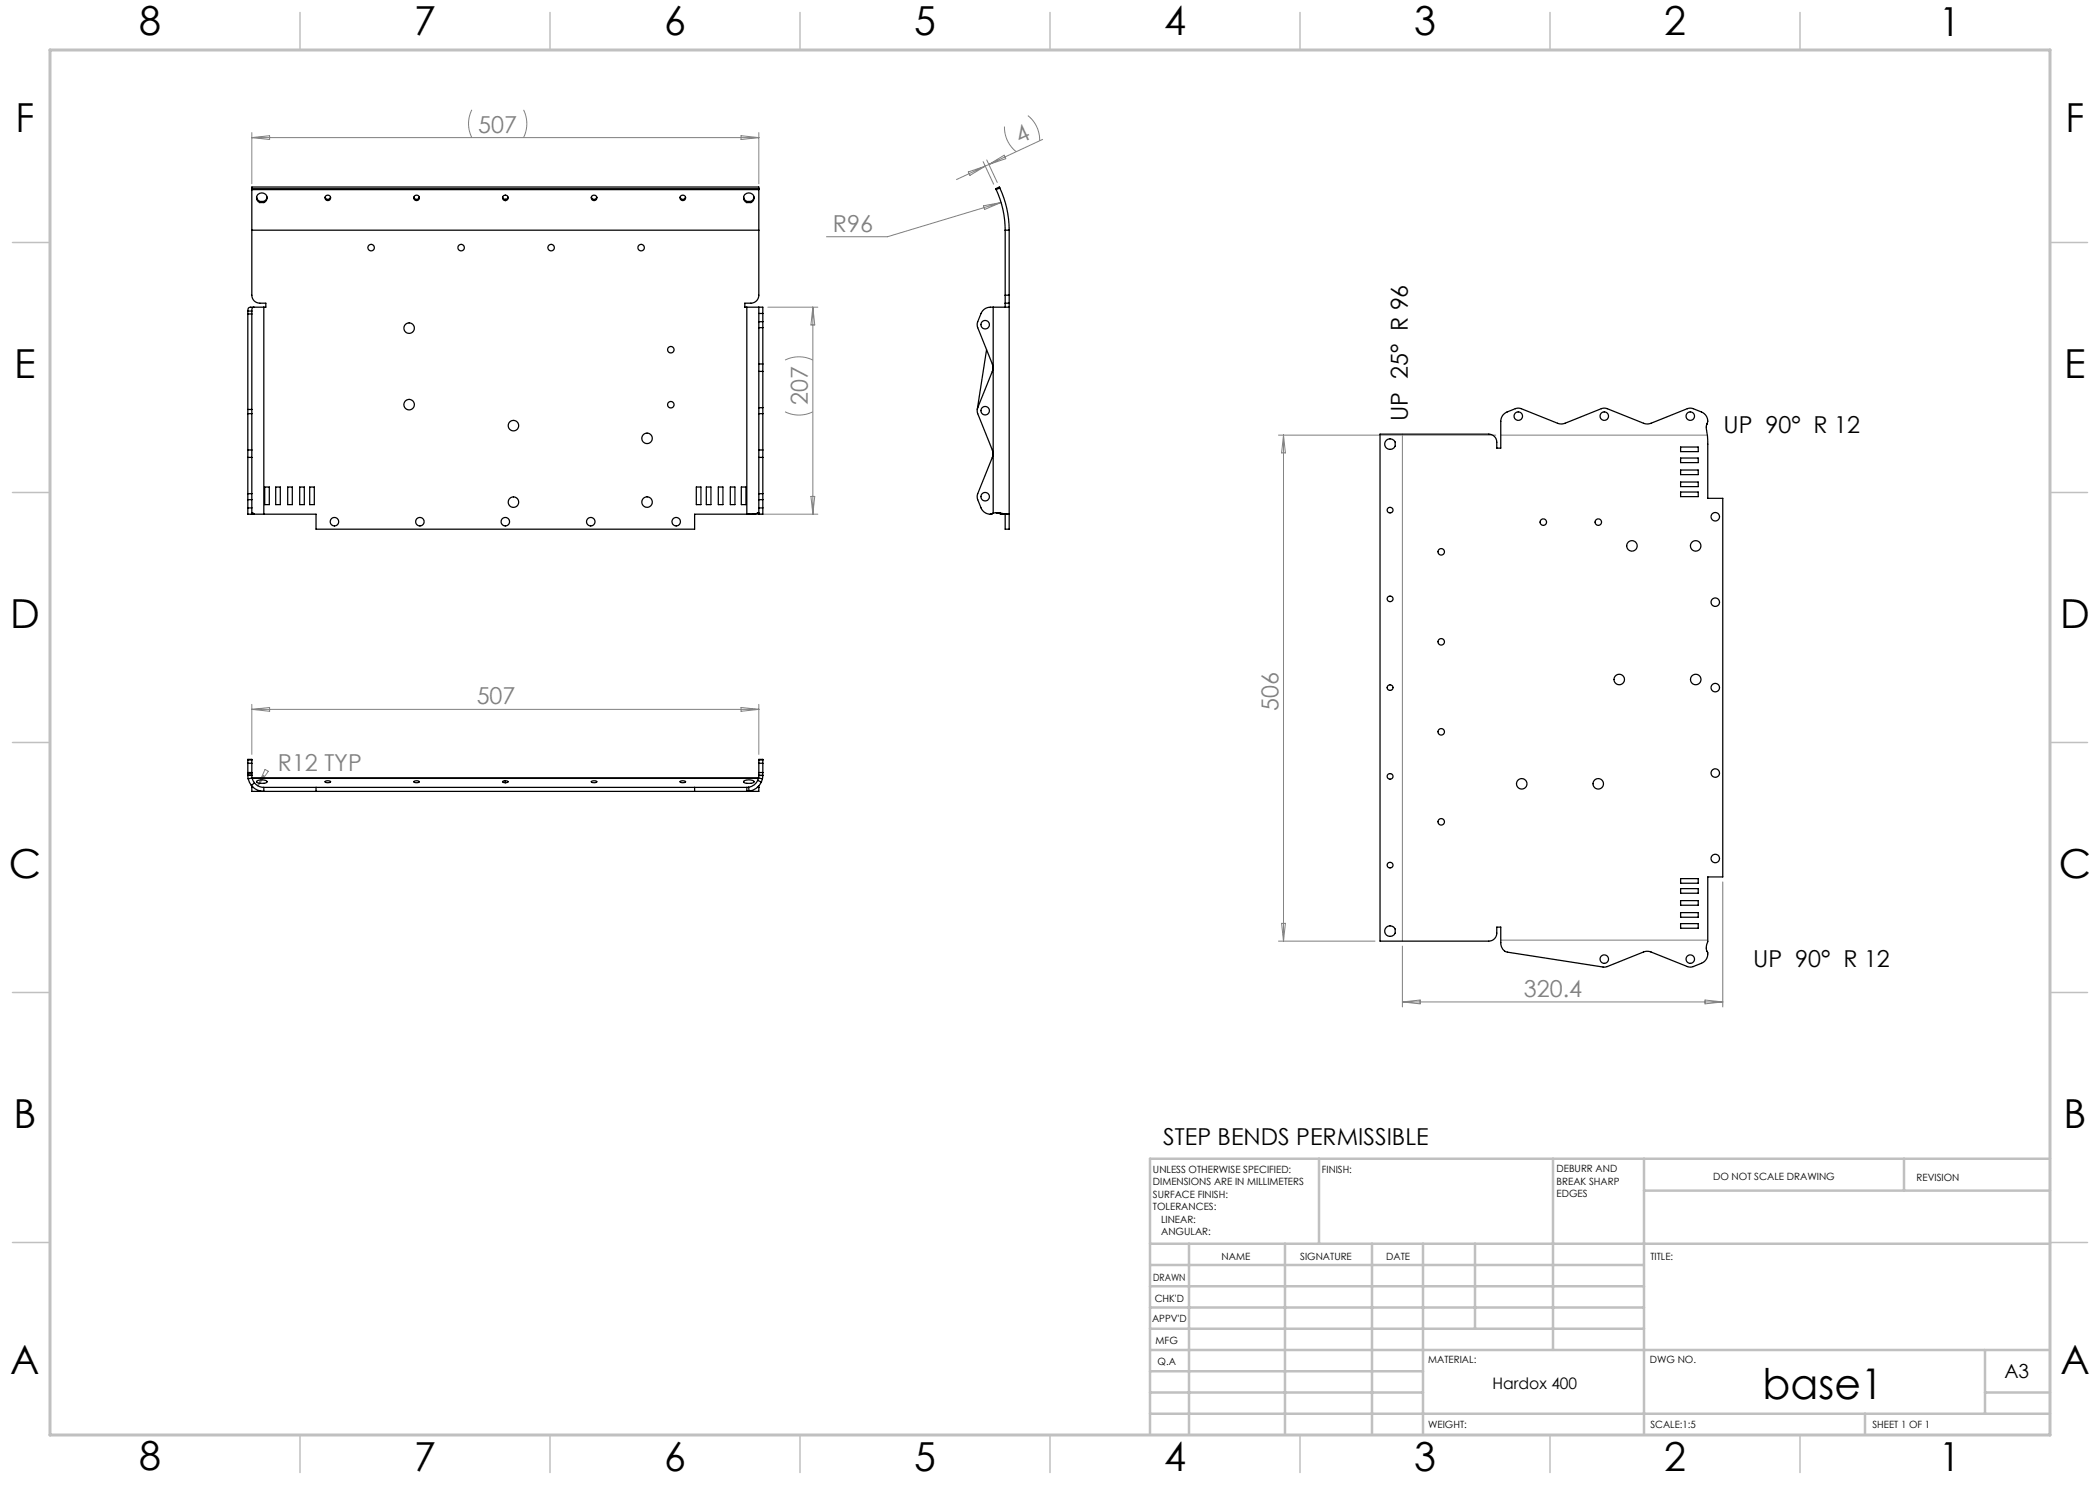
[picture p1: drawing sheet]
<svg xmlns="http://www.w3.org/2000/svg" width="420mm" height="297mm" viewBox="0 0 420 297" stroke-linecap="round" stroke-linejoin="round" font-family="sans-serif">
<g fill="none" stroke="#808080" stroke-width=".2">
<path d="M50.4 26.5v10.2M50.4 27.5h101.4M50.4 27.5l3.5-.4v.8zM94.4 22a6.2 6.2 0 0 0 0 5.5M104.7 22a6.2 6.2 0 0 1 0 5.5M148.2 27.1l3.6 .4-3.6 .4zM151.8 26.5v10.2M193.7 34.4l3.3-1.2-3 1.9zM196.6 32.3l2.1 4.5M197.3 32l2.2 4.5M197.8 32.9l3-1.9 .4 .7zM200.9 25.3a6.2 6.2 0 0 0 2.3 5"/>
<path d="M205.6 23.1a6.2 6.2 0 0 1 2.3 5.1M208.5 27.9l-17.2 8M196.7 41.2l3.5-.7-3.3 1.4zM200.2 40.5l-22.7 6.9h-12.2M153.6 61.4h10M157 72a6.2 6.2 0 0 1 5.6 0M162.6 61.4v41.4M162.6 61.4l.3 3.6h-.7zM157 82.4a6.2 6.2 0 0 0 5.6 0M162.2 99.3h.7l-.3 3.5zM255.7 87h43.5M256.7 87v101.2"/>
<path d="M256.7 87l.4 3.6h-.8zM280.5 86.8v101.4M300.2 87h41.3M150.7 102.8h12.9M50.4 140.9v10M50.4 141.9l3.5-.4v.8zM50.4 141.9h101.4M52.8 155.1l-1.2 2.1M53 153.9l.7 .4-2.1 2.9zM148.2 141.5l3.6 .4-3.6 .4zM151.8 140.9v10M344.6 176.4v25"/>
<path d="M255.7 188.2h19.3M256.3 184.7h.8l-.4 3.5zM280.5 189.2v12.2M300.2 188h41.4M280.5 200.4h64.1M280.5 200.4l3.5-.4v.8zM341 200l3.6 .4-3.6 .4z"/>
</g>
<path d="M410 231.8v55.2h-187.2" fill="none" stroke="#c0c0c0" stroke-width=".2"/>
<g fill="none" stroke="#c0c0c0" stroke-width=".5">
<path d="M263.8 231.8v17M310.6 231.8v38.2M328.8 231.8v55.2M328.8 238.1h81.2M380.8 231.8v6.3M410 231.8h-180v55.2M230 248.8h180M230 257.3h98.8M230 253h98.8M237.8 248.8v38.2M257 248.8v38.2M274.4 248.8v38.2"/>
<path d="M284.6 248.8v38.2M295 248.8v17M230 265.8h98.8M230 261.5h98.8M230 278.5h54.6M230 274.3h54.6M230 270h180M397 278.5h13M397 270v12.8M230 282.8h180M373 282.8v4.2"/>
</g>
<g fill="none" stroke="#c0c0c0" stroke-width=".3">
<path d="M60 2.5v7.5M110 2.5v7.5M160 2.5v7.5M210 2.5v7.5M260 2.5v7.5M310 2.5v7.5M360 2.5v7.5M2.5 48.5h7.5M410 48.5h7.5M2.5 98.5h7.5M410 98.5h7.5M2.5 148.5h7.5"/>
<path d="M410 148.5h7.5M2.5 198.5h7.5M410 198.5h7.5M2.5 248.5h7.5M410 248.5h7.5M60 287v7.5M110 287v7.5M160 287v7.5M210 287v7.5M260 287v7.5M310 287v7.5M360 287v7.5"/>
</g>
<path d="M10 10h400v277h-400z" fill="none" stroke="#c0c0c0" stroke-width=".6"/>
<g fill="none" stroke="#000" stroke-width=".25">
<path d="M50.4 37.9v8.1M50.4 37.9v-.5h101.4v.5M50.4 37.7h101.4M50.4 37.9h101.4M51.3 39.4a1.02 1.02 0 0 0 .6 .9M53.4 39.4a1.01 1.01 0 0 1-.6 .9M65 39.4a.54 .54 0 0 0 .6 .5 .54 .54 0 0 0 .5-.5M82.8 39.4a.54 .54 0 0 0 .5 .5 .54 .54 0 0 0 .5-.5M100.5 39.4l.2 .3 .4 .2M101.1 39.9v.2M101.6 39.4l-.2 .4-.3 .1M118.3 39.4a.54 .54 0 0 0 .5 .5 .54 .54 0 0 0 .5-.5"/>
<path d="M136 39.4a.54 .54 0 0 0 .6 .5 .54 .54 0 0 0 .5-.5M148.7 39.4a1.02 1.02 0 0 0 .6 .9M150.8 39.4a1.02 1.02 0 0 1-.6 .9M151.8 37.9v8.1M199.2 37.9a19.2 19.2 0 0 1 1.8 8.1M200 37.6a20 20 0 0 1 1.8 8.4M200 37.6l-.8 .3M200 37.6l-.1-.2-.7 .3v.2M50.4 46v13a1.6 1.6 0 0 0 1.6 1.6h1.2v.8h-.4M50.4 46h101.4M51.9 40.5a1.01 1.01 0 0 1-.3-1.5 1.01 1.01 0 0 1 1.6 0 1.01 1.01 0 0 1-.4 1.5M51.9 40.5h.9"/>
<path d="M51.9 40.3v.2M51.9 40.3h.9M52.8 40.3v.2M149.3 40.5a1.01 1.01 0 0 1-.3-1.5 1.01 1.01 0 0 1 1.6 0 1.01 1.01 0 0 1-.4 1.5M149.3 40.3v.2M149.3 40.5h.9M149.3 40.3h.9M150.2 40.3v.2M151.8 46v13a1.6 1.6 0 0 1-1.6 1.6h-1.2v.8h.4M201 59v1.6M201 46h.8M201 59h.8"/>
<path d="M201 46v13M201.8 59v1.6M201.8 46v13M49.6 62.2v.6M49.6 62.8h.8M49.6 62.8v19.1M49.6 62.2h.8M50.4 62.2v.6M50.4 62.8v19.1M50.8 61.4l-1 .1-.1 .1-.1 .6M50.8 61.4l-.4 .2v.6M50.8 61.4h2"/>
<path d="M52.8 61.4v41.4M149.4 61.4h2.4M149.4 61.4v41.4M151.8 64.3v1.2M151.8 61.4v1.3M151.8 61.4h.8v1.3M151.8 72.8v1.5M151.8 64.3h.8M151.8 65.5h.8M151.8 72.8h.8M151.8 62.7v1.6M151.8 65.5v7.3"/>
<path d="M151.8 74.3v7.2M151.8 62.7h.8M151.8 74.3h.8M152.6 64.3v1.2M152.6 72.8v1.5M152.6 62.7v1.6M152.6 65.5v7.3M152.6 74.3v7.2M197.3 69.9l-1.8 12M198.6 61.4h3.2M198.6 61.4a2.17 2.17 0 0 0-2.4 1.3l-.7 1.8v.7l3 7.6 .1 .7-.1 .8-3.1 7.7 .1 .7 3 7.3 .1 .7-.1 .8-3 7.5v.8l.7 1.8a2 2 0 0 0 1.9 1.2M198.6 61.4v41.3"/>
<path d="M201 60.6h.8M201 60.6v.8M201.8 60.6v45.2h-.8v-3M49.6 98.7v1.2M49.6 81.9v.8M49.6 90v1.5M49.6 98.7h.8M49.6 99.9h.8M49.6 82.7h.8M49.6 81.9h.8M49.6 82.7v7.3M49.6 91.5v7.2"/>
<path d="M49.6 99.9v1.7M49.6 91.5h.8M49.6 90h.8M50.4 98.7v1.2M50.4 81.9v.8M50.4 90v1.5M50.4 82.7v7.3M50.4 91.5v7.2M50.4 99.9v1.7M52.9 97.4h1v3.5h-1zM55.1 97.4h1v3.5h-1zM57.5 97.4h1v3.5h-1z"/>
<path d="M59.9 97.4h1v3.5h-1zM61.9 97.4h1v3.5h-1zM139.3 97.4h.9v3.5h-.9zM141.3 97.4h.9v3.5h-.9zM143.7 97.4h.9v3.5h-.9zM146.1 97.4h.9v3.5h-.9zM148.3 97.4h.9v3.5h-.9zM151.8 98.7v1.2M151.8 81.5v1.2M151.8 90v1.5M151.8 98.7h.8M151.8 99.9h.8"/>
<path d="M151.8 81.5h.8M151.8 82.7h.8M151.8 82.7v7.3M151.8 91.5v7.2M151.8 99.9v1.7M151.8 91.5h.8M151.8 90h.8M152.6 98.7v1.2M152.6 81.5v1.2M152.6 90v1.5M152.6 82.7v7.3M152.6 91.5v7.2"/>
<path d="M152.6 99.9v1.7M276 86.8h21.8a1.6 1.6 0 0 1 1.6 1.6v1.2h.8v-5.3a2 2 0 0 1 1.2-1.9l1.8-.7h.8l7.5 3 .8 .1 .7-.1 7.7-3.1 .8 .1 7.2 3 .8 .1 .7-.1 7.6-3h.7l1.8 .7a1.99 1.99 0 0 1 1 2.9l.2 2.7 .1 11.7h3v75.7h-3v12.9a1.97 1.97 0 0 0-.2 2 1.02 1.02 0 0 1 0 1.4l-.8 .8-2.1 .9h-.6l-7.7-3-.9-.1-7.8 3-.7 .1-19.6-3a1.64 1.64 0 0 1-1-1.9v-3.1h-.8a2.62 2.62 0 0 1-.5 2.4l-.5 .3-.6 .1h-21.8zM336.1 89.4h3.5v.9h-3.5zM336.1 91.6h3.5v.9h-3.5zM336.1 94h3.5v.9h-3.5zM336.1 96.4h3.5v.9h-3.5zM336.1 98.4h3.5v.9h-3.5zM49.6 101.6v1.2h1.3M49.6 101.6h.8M50.4 101.6v1.2M50.4 102.5h.1M50.5 102.6l.4 .2"/>
<path d="M50.9 102.8h1.9M52.8 102.8h10.4v3h75.7v-3h10.5M149.4 102.8h.3M149.9 102.8h-.2M151.5 102.6l.3 .1M151.5 102.6l-.7 .2h-1.1M151.5 102.6h.3M151.8 101.6v1.2h.8v-1.2M151.8 102.7l-2 .1M151.8 101.6h.8M198.6 102.7l-.5 .1M198.7 102.7h-.1"/>
<path d="M199.5 102.6l-.3-.1 .4 .1M199.6 102.6l.5 .2h.9M199.6 102.6l1.4 .2M199.6 102.6h.4M200 102.6l1.8 .2M200 102.6l-1.3 .1M201 102.8h.8M201.8 102.8h.1M49.6 154.8v.3M49.6 152.7v1.8M49.6 155.1v.7M49.6 152v-.1h.8v.1"/>
<path d="M49.6 152v.7M49.6 154.5v.3M49.6 154.5h.8M49.6 155.1h.8M49.6 154.8h.8M49.6 152.7h.8M49.6 152h.8M49.6 155.8l.7 1.3M50.3 157.1a3.2 3.2 0 0 0 2.5 1.2v-.8M50.4 154.8v.3M50.4 152.7v1.8M50.4 155.1v.5"/>
<path d="M50.4 157.5h.2M50.4 157.5v.8h1.6M50.4 157.2v.3M50.4 152v.7M50.4 154.5v.3M50.4 155.6l.5 1M50.4 155.6l-.8 .2M50.4 155.6h101.3M50.4 155.7h101.3M50.9 156.6a2.4 2.4 0 0 0 1.9 .9M50.9 156.6l-.6 .5M51.4 156.2a1.69 1.69 0 0 1 2 .1v.2a1.92 1.92 0 0 1-1.7 .1l-.3-.1z"/>
<path d="M52 158.2v.1M52 158.3h98.2M52.8 157.5h96.6M63.2 157.5v.8M65 156.3l.6-.1 .5 .1a.64 .64 0 0 1-1.1 0zM82.8 156.3l.5-.1 .5 .1a.64 .64 0 0 1-1 0zM101.1 156.2l.5 .2-.5 .1M101.1 156.2l-.6 .2 .6 .1M101.1 156.2v.3M118.3 156.3l.5-.1 .5 .1a.64 .64 0 0 1-1 0zM136 156.3l.6-.1 .5 .1a.64 .64 0 0 1-1.1 0zM138.9 157.5v.8"/>
<path d="M148.7 156.3a1.76 1.76 0 0 1 2.1 0v.2a1.93 1.93 0 0 1-1.7 .1l-.4-.3M149.4 157.5v.8l.4-.1M149.7 157.5h-.3M149.7 157.5l.1 .7M150.2 158.2v.1M151.5 157.5h.3M151.5 156.1a2.4 2.4 0 0 1-1.8 1.4M151.5 156.1l.8 .3M151.7 155.6l.8 .2M151.7 155.6l-.2 .5M151.8 154.5v.6M151.8 152.7v1.8"/>
<path d="M151.8 155.1l-.1 .5M151.8 152v-.1h.8v.1M151.8 157.5v.8h-1.6M151.8 157.2v.3M151.8 152v.7M151.8 155.1h.1M151.8 154.5h.8M151.8 155.1h.8M151.8 152.7h.8M151.8 152h.8M152.3 156.4a3.2 3.2 0 0 1-2.5 1.8M152.5 155.8l-.2 .6"/>
<path d="M152.6 154.5v.6M152.6 152.7v1.8M152.6 155.1l-.1 .7M152.6 152v.7M152.6 155.1h.1M336.1 175.7h3.5v.9h-3.5zM336.1 177.7h3.5v.9h-3.5zM336.1 180.1h3.5v.9h-3.5zM336.1 182.5h3.5v.9h-3.5zM336.1 184.7h3.5v.9h-3.5z"/>
<circle cx="65.6" cy="39.6" r=".55"/>
<circle cx="83.3" cy="39.6" r=".55"/>
<circle cx="101.1" cy="39.6" r=".56"/>
<circle cx="118.8" cy="39.6" r=".55"/>
<circle cx="136.6" cy="39.6" r=".55"/>
<circle cx="74.2" cy="49.5" r=".65"/>
<circle cx="92.2" cy="49.5" r=".65"/>
<circle cx="110.2" cy="49.5" r=".65"/>
<circle cx="128.2" cy="49.5" r=".65"/>
<circle cx="81.8" cy="65.6" r="1.05"/>
<circle cx="134.2" cy="69.9" r=".65"/>
<circle cx="197" cy="64.9" r=".85"/>
<circle cx="81.8" cy="80.9" r="1.05"/>
<circle cx="102.7" cy="85.1" r="1.05"/>
<circle cx="129.4" cy="87.7" r="1.05"/>
<circle cx="134.2" cy="80.9" r=".65"/>
<circle cx="197" cy="82.1" r=".85"/>
<circle cx="197" cy="99.3" r=".85"/>
<circle cx="278" cy="88.8" r="1.07"/>
<circle cx="303.7" cy="83.2" r=".85"/>
<circle cx="320.9" cy="83.2" r=".85"/>
<circle cx="338.1" cy="83.2" r=".85"/>
<circle cx="66.9" cy="104.3" r=".85"/>
<circle cx="84" cy="104.3" r=".85"/>
<circle cx="101.1" cy="104.3" r=".85"/>
<circle cx="102.7" cy="100.4" r="1.05"/>
<circle cx="118.2" cy="104.3" r=".85"/>
<circle cx="129.4" cy="100.4" r="1.05"/>
<circle cx="135.2" cy="104.3" r=".85"/>
<circle cx="278" cy="102" r=".57"/>
<circle cx="278" cy="119.8" r=".57"/>
<circle cx="288.2" cy="110.4" r=".65"/>
<circle cx="308.7" cy="104.4" r=".65"/>
<circle cx="319.7" cy="104.4" r=".65"/>
<circle cx="326.4" cy="109.2" r="1.05"/>
<circle cx="339.1" cy="109.2" r="1.05"/>
<circle cx="343.1" cy="103.4" r=".85"/>
<circle cx="278" cy="137.5" r=".57"/>
<circle cx="288.2" cy="128.4" r=".65"/>
<circle cx="323.8" cy="135.9" r="1.05"/>
<circle cx="339.1" cy="135.9" r="1.05"/>
<circle cx="343.1" cy="120.4" r=".85"/>
<circle cx="343.1" cy="137.5" r=".85"/>
<circle cx="278" cy="155.3" r=".57"/>
<circle cx="288.2" cy="146.4" r=".65"/>
<circle cx="304.3" cy="156.8" r="1.05"/>
<circle cx="319.6" cy="156.8" r="1.05"/>
<circle cx="343.1" cy="154.6" r=".85"/>
<circle cx="278" cy="173.1" r=".57"/>
<circle cx="288.2" cy="164.4" r=".65"/>
<circle cx="343.1" cy="171.7" r=".85"/>
<circle cx="278" cy="186.2" r="1.07"/>
<circle cx="320.9" cy="191.8" r=".85"/>
<circle cx="338.1" cy="191.8" r=".85"/>
</g>
<text font-size="8.5" x="352.5" y="279.7">base1</text>
<g font-size="8">
<text x="27.8" y="7">8</text>
<text x="82.8" y="7.1">7</text>
<text x="132.8" y="7.1">6</text>
<text x="182.8" y="7.1">5</text>
<text x="232.8" y="7.1">4</text>
<text x="282.8" y="7.1">3</text>
<text x="332.8" y="7.1">2</text>
<text x="387.8" y="7.1">1</text>
<text x="3.1" y="26.3">F</text>
<text x="413.1" y="26.3">F</text>
<text x="2.9" y="75.6">E</text>
<text x="412.9" y="75.6">E</text>
<text x="2" y="125.6">D</text>
<text x="412" y="125.6">D</text>
<text x="1.8" y="175.6">C</text>
<text x="411.8" y="175.6">C</text>
<text x="2.7" y="225.6">B</text>
<text x="412.7" y="225.6">B</text>
<text x="2.1" y="274.9">A</text>
<text x="412.1" y="274.8">A</text>
<text x="27.8" y="294">8</text>
<text x="82.8" y="294.1">7</text>
<text x="132.8" y="294.1">6</text>
<text x="182.8" y="294.1">5</text>
<text x="232.8" y="294.1">4</text>
<text x="282.8" y="294.1">3</text>
<text x="332.8" y="294.1">2</text>
<text x="387.8" y="294.1">1</text>
</g>
<g font-size="4.7" fill="#808080">
<text x="95.7" y="26.5">507</text>
<text x="204" y="28.9" transform="rotate(-25 204 28.9)">4</text>
<text x="166.6" y="46.3">R96</text>
<text x="161.6" y="81.1" transform="rotate(-90 161.6 81.1)">207</text>
<text x="95.3" y="140.9">507</text>
<text x="255.7" y="142.1" transform="rotate(-90 255.7 142.1)">506</text>
<text x="55.6" y="154.2">R12 TYP</text>
<text x="304.8" y="199.4">320.4</text>
</g>
<g font-size="4.7">
<text x="281.6" y="84.3" transform="rotate(-90 281.6 84.3)">UP 25° R 96</text>
<text x="344.7" y="86.6">UP 90° R 12</text>
<text x="350.7" y="193.4">UP 90° R 12</text>
<text x="232.7" y="228.9">STEP BENDS PERMISSIBLE</text>
</g>
<text font-size="3.9" x="400.9" y="275.5">A3</text>
<text font-size="3.2" x="298.5" y="277.9">Hardox 400</text>
<g font-size="2">
<text x="230.6" y="234.6">UNLESS OTHERWISE SPECIFIED:</text>
<text x="230.6" y="237.1">DIMENSIONS ARE IN MILLIMETERS</text>
<text x="230.6" y="239.6">SURFACE FINISH:</text>
<text x="264.4" y="234.6">FINISH:</text>
<text x="311.3" y="234.5">DEBURR AND</text>
<text x="311.3" y="237">BREAK SHARP</text>
<text x="311.3" y="239.5">EDGES</text>
<text x="342.6" y="236">DO NOT SCALE DRAWING</text>
<text x="383.3" y="236.2">REVISION</text>
<text x="230.6" y="242.1">TOLERANCES:</text>
<text x="232.2" y="244.6">LINEAR:</text>
<text x="232.2" y="247.1">ANGULAR:</text>
<text x="244.3" y="252">NAME</text>
<text x="260" y="251.9">SIGNATURE</text>
<text x="277.2" y="251.9">DATE</text>
<text x="330.1" y="251.9">TITLE:</text>
<text x="230.6" y="256.1">DRAWN</text>
<text x="230.9" y="260.3">CHK'D</text>
<text x="230.4" y="264.4">APPV'D</text>
<text x="231.1" y="268.8">MFG</text>
<text x="231.5" y="273">Q.A</text>
<text x="285.6" y="272.5">MATERIAL:</text>
<text x="330" y="272.5">DWG NO.</text>
<text x="285.6" y="285.5">WEIGHT:</text>
<text x="330.1" y="285.6">SCALE:1:5</text>
<text x="374.5" y="285.6">SHEET 1 OF 1</text>
</g>
</svg>
